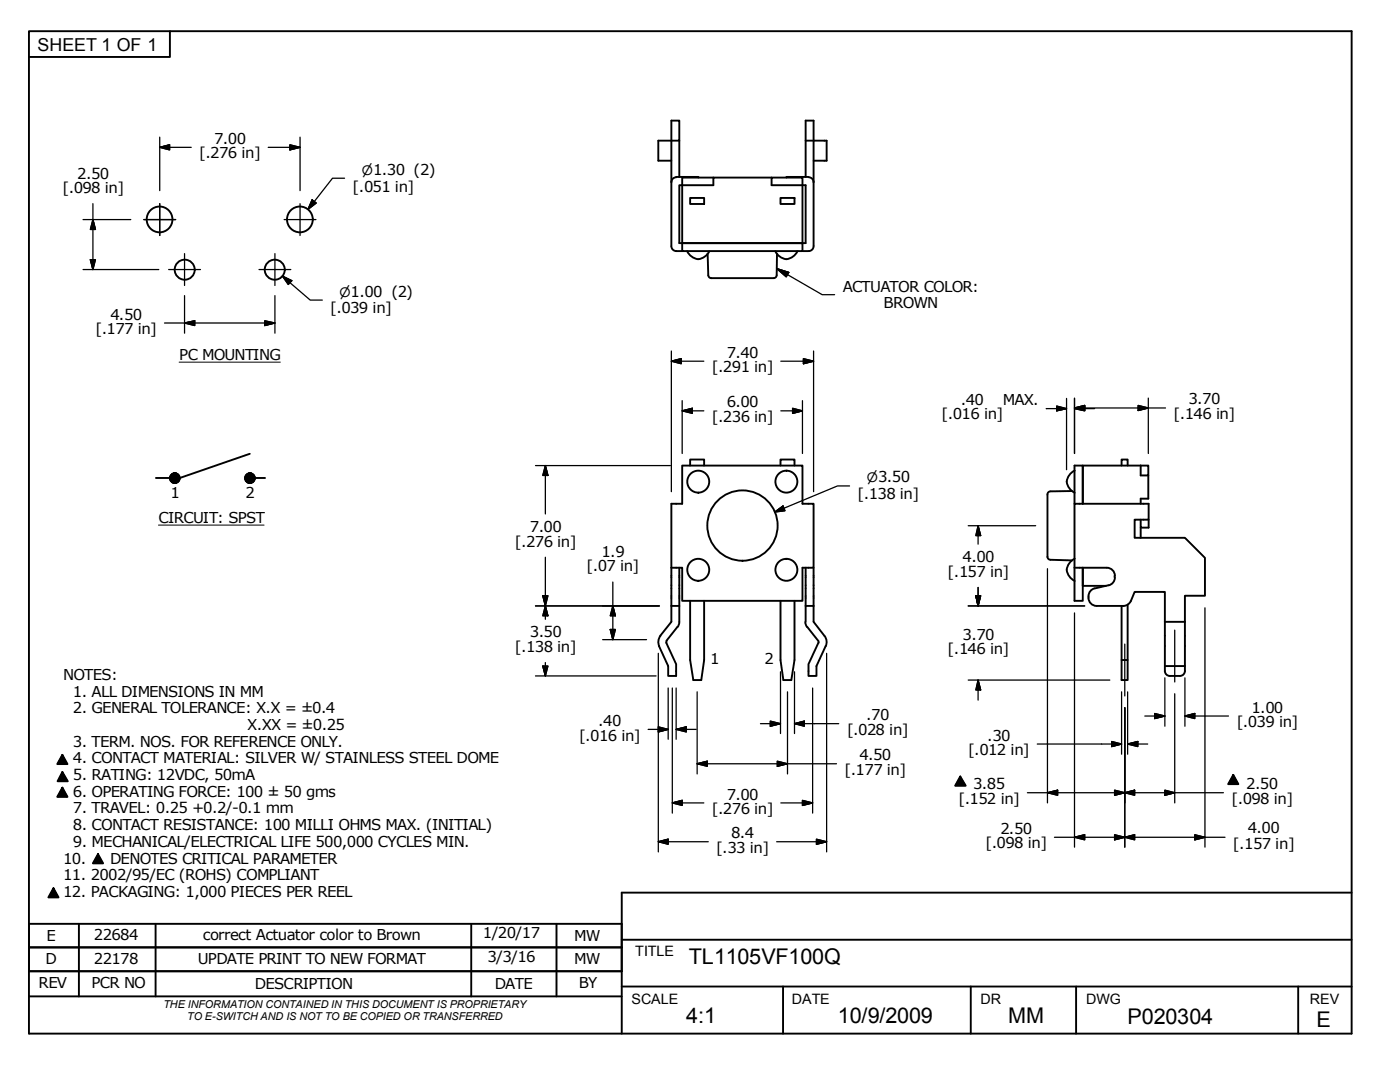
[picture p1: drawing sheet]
<svg xmlns="http://www.w3.org/2000/svg" width="279mm" height="216mm" viewBox="0 0 279 216" stroke-linecap="round" stroke-linejoin="round" font-family="sans-serif">
<!-- layer: Visible Edges(ANSI) -->
<g fill="none" stroke="#000" stroke-width=".38">
<path d="M134 32.1h-2.6v-4h4.2v-4h-1.6v25a.99 .99 0 0 0 1 1h1.1M134.9 35.3h4.5v.1M135 35.4a.98 .98 0 0 0-1 1M135.6 28.1v7.2M137.7 39.5h2.8v1.2h-2.8zM142.4 35.4h-6.3v1.6h-.5v11.5h.5M154 35.4h-11.6v1.6h-6.3v11.5h24v-13.1h-6.1v1.6h6.8v11.5h-.7M155.8 39.5h2.8v1.2h-2.8zM160.8 35.3v-11.2h1.6v25a.98 .98 0 0 1-1 1M160.8 28.1h4.2v4h-2.6M161.4 35.3h-4.4v.1M161.4 35.4a.98 .98 0 0 1 1 1"/>
<path d="M136.1 48.5h24v1.6h-24zM137.1 50.1a2.34 2.34 0 0 0 2.3 1.6 2.34 2.34 0 0 0 2.2-1.6M141.2 50.6l.2 4.3a.6 .6 0 0 0 .6 .6h12.4M154.7 50.1a2.89 2.89 0 0 0 2.2 1.6M155.1 50.6l-.1 4.3a.6 .6 0 0 1-.6 .6M159.2 50.1a2.89 2.89 0 0 1-2.2 1.6M160.1 50.1h1.3M137.7 92.9v-1.2h2.8v1.2M155.8 92.9v-1.2h2.8v1.2M209 98.7v12.4a.6 .6 0 0 0 .6 .6M209.6 98a.6 .6 0 0 0-.6 .6M212.9 96.1a2.89 2.89 0 0 0 1.6 2.2"/>
<path d="M213.9 98h-4.2M214.5 93.9a2.89 2.89 0 0 0-1.6 2.2M223.8 92.9v-1.2h1.2v1.2M227.6 92.9h1.6v2h-1.6zM227.6 92.9h-11.5v7.6v-7.6h-1.7v7.6M229.2 94.9v4.6h-1.6v1M134 113.3h2.1v6.6h24v-6.6h2.3v-12.8h-2.3v-7.6h-24v7.6h-2.1v23.6l-2.2 2.8M135.6 113.3v7.6h-1.6M137.7 119.9v11.8l.7 4h1.6l.5-4v-11.8M155.8 119.9v11.8l.5 4h1.6l.7-4v-11.8M160.8 113.3v10.8M162.4 113.3v10.8l2.1 2.8a1.93 1.93 0 0 1 .3 2l-1.9 4v2h-1.5v-2.4l1.9-4.2"/>
<path d="M209.7 111.7l4.2 .1M214.4 113.3v-12.8h14.8v3.2h-2.8v3.6h10.1l4 4v7.6h-4v5.2M214.4 113.3v6.6h1.7v-6.6v3.6h4.6M214.4 113.3h6.5a1.62 1.62 0 0 1 1.6 1.6M214.5 111.5a2.34 2.34 0 0 0-1.6 2.2 2.34 2.34 0 0 0 1.6 2.2M222.4 114.9v.3M222.5 115.2a1.62 1.62 0 0 1-1.3 1.6l-2.7 .6a1.79 1.79 0 0 0-1.3 1.9 1.79 1.79 0 0 0 1.7 1.6M227.6 103.7v1.6h1.6v-1.6M227.6 105.3v2M131.8 126.9a2 2 0 0 0-.2 2M133 128.3l1.9 4.2v2.4h-1.6v-2l-1.8-4M133.1 127.9l-.1 .4"/>
<path d="M135.2 125.1l-2.2 2.7M135.6 120.9v3.2M135.6 124.1l-.4 1M160.7 124.1l.4 1M160.8 120.9h1.6M161.1 125.1l2.2 2.7M163.3 127.9v.4M218.9 120.9h5.3M223.8 131.7h1.2v4h-1.2zM223.8 120.9v10.8M224.2 120.9a1.62 1.62 0 0 0 1.5-1l.7-1.8h6.1v6M225 120.6v11.1"/>
<path d="M232.5 124.1h4M232.5 124.1v8.8M233.5 134.9a.99 .99 0 0 1-1-1v-1h4v1a.99 .99 0 0 1-1 1M233.5 134.9h2M236.5 124.1v8.8"/>
<circle cx="139.4" cy="96.1" r="2.19"/>
<circle cx="156.9" cy="96.1" r="2.19"/>
<circle cx="139.4" cy="113.7" r="2.19"/>
<circle cx="148.2" cy="104.9" r="7"/>
<circle cx="156.9" cy="113.7" r="2.19"/>
</g>
<!-- layer: Hatch -->
<g fill="#000" stroke="#000" stroke-width=".2">
<path d="M33.9 95.2l2 .1h-2zM33.9 95.2h2v.1zM33.9 95.1l2 .1zM34 95l1.8 .1h-1.9zM34 95h1.8v.1zM34 95h1.8zM34 94.9l1.8 .1zM34.1 94.8l1.7 .1h-1.8zM34.1 94.8h1.6l.1 .1zM34.2 94.7l1.5 .1zM34.2 94.7h1.4zM34.3 94.6l1.3 .1z"/>
<path d="M34.4 94.6h1.1zM34.4 94.6h1zM34.5 94.5l.9 .1zM34.5 94.5h.8zM34.5 94.4l.8 .1zM34.5 94.4h.7zM34.7 94.4h.5zM34.7 94.4h.4zM34.8 94.4h.3zM34.8 94.4h.2zM34.7 96.4h.3zM34.8 96.4h.2z"/>
<path d="M34.5 96.3l.6 .1zM34.7 96.4h.4zM34.5 96.3h.7zM34.4 96.3h.9zM34.5 96.3h.8zM34.3 96.2l1.1 .1zM34.4 96.3h1zM34.2 96.1l1.3 .1zM34.3 96.2h1.2zM34.2 96.1h1.4zM34.1 96l1.5 .1zM34 95.9l1.7 .1h-1.6z"/>
<path d="M34.1 96h1.6zM34 95.8l1.8 .1zM34 95.9h1.8l-.1 .1zM33.9 95.6l1.9 .1zM33.9 95.7h1.9v.1zM33.9 95.7l1.9 .1h-1.8zM34 95.8h1.8zM33.9 95.3l2 .1zM33.9 95.4h2v.1zM33.9 95.4l2 .1h-2zM33.9 95.5h2v.1zM33.9 95.5l2 .1h-2z"/>
<path d="M33.9 95.6h2zM48.9 95.2l2 .1h-2zM48.9 95.2h2v.1zM49 95.1l1.9 .1zM49 95l1.9 .1h-1.9zM49 95h1.8l.1 .1zM49 95h1.8zM49 94.9l1.8 .1zM49.1 94.8l1.6 .1h-1.7zM49.1 94.8h1.6v.1zM49.1 94.8h1.6zM49.1 94.7l1.6 .1z"/>
<path d="M49.2 94.7h1.4zM49.3 94.6l1.2 .1zM49.3 94.6h1.2zM49.4 94.6h1.1zM49.4 94.6h1zM49.5 94.5l.9 .1zM49.5 94.5h.8zM49.6 94.4l.7 .1zM49.6 94.4h.6zM49.7 94.4h.5zM49.7 94.4h.4zM49.8 94.4h.3z"/>
<path d="M49.8 94.4h.2zM49.7 96.4h.3zM49.8 96.4h.2zM49.6 96.3l.5 .1zM49.7 96.4h.4zM49.5 96.3h.7zM49.6 96.3h.6zM49.4 96.3h.9zM49.5 96.3h.8zM49.3 96.2l1.1 .1zM49.4 96.3h1zM49.2 96.1l1.3 .1z"/>
<path d="M49.3 96.2h1.2zM49.1 96.1h1.4zM49.2 96.1h1.3zM49.1 96l1.5 .1zM49.1 96.1h1.5zM49 95.9l1.7 .1h-1.6zM49.1 96h1.6zM49 95.8l1.7 .1zM49 95.9h1.7v.1zM49 95.7l1.8 .1h-1.8zM49 95.8h1.8zM48.9 95.3l2 .1z"/>
<path d="M48.9 95.4h2v.1zM48.9 95.4l2 .1h-2zM48.9 95.5h2v.1zM48.9 95.5l2 .1h-2zM48.9 95.6l2 .1zM49 95.7h1.9l-.1 .1zM12.4 150.6l1.1 1.9h-2.1zM12.4 157.2l1.1 1.8h-2.1zM12.4 154.1l1.1 1.8h-2zM191.6 154.9l1.1 1.9h-2.1zM246.1 154.6l1 1.9h-2zM10.7 177.2l1 1.9h-2z"/>
<path d="M19.6 170.4l1 1.9h-2.1z"/>
</g>
<!-- layer: Sketch Geometry(ANSI) -->
<g fill="none" stroke="#000" stroke-width=".38">
<path d="M5.8 6.2h263.9v200h-263.9zM33.9 6.2v5.2h-28.1M31.1 95.4h2.8M49.8 90.6l-13.9 4.8M50.9 95.4h2M12.4 150.6l1.1 1.9h-2.1zM12.4 154.1l1.1 1.8h-2zM12.4 157.2l1.1 1.8h-2.1zM191.6 154.9l1.1 1.9h-2.1zM246.1 154.6l1 1.9h-2zM10.7 177.2l1 1.9h-2zM19.6 170.4l1 1.9h-2.1z"/>
<path d="M269.7 178.1h-145.6v28.1M5.8 198.8h118.3M15.7 184.3v14.5M31.1 184.3v14.5M94 184.3v14.5M111.1 184.3v14.5M124.1 184.3h-118.3v4.7h118.3h-118.3v4.8h118.3h-118.3M124.1 187.5h145.6M124.1 196.8h145.6M156.3 196.8v9.4M193.7 196.8v9.4M214.8 196.8v9.4"/>
<path d="M259.1 196.8v9.4"/>
<circle cx="31.8" cy="43.8" r="2.57"/>
<circle cx="36.9" cy="53.8" r="2"/>
<circle cx="54.8" cy="53.8" r="2"/>
<circle cx="59.8" cy="43.8" r="2.57"/>
<circle cx="34.9" cy="95.4" r=".98"/>
<circle cx="49.9" cy="95.4" r=".98"/>
</g>
<!-- layer: Symbols(ANSI) -->
<path d="M35.8 72.3h20.1M31.6 104.8h21.1" fill="none" stroke="#000" stroke-width=".2"/>
<!-- layer: Centerline(ANSI) -->
<path d="M224.5 128.5v10.4M234.4 125.7v10.4" fill="none" stroke="#000" stroke-width=".25"/>
<!-- layer: Dimensions(ANSI) -->
<g fill="none" stroke="#000" stroke-width=".25">
<path d="M31.9 29.4l1.9-.5v1zM31.9 29.4h6.3M31.9 27.4v10.6M53.5 29.4h6.4M57.8 28.9l2.1 .5-2.1 .5zM59.9 27.4v10.6M62.3 39.9l.8 .6-1.6 1.3zM68.8 35.6h-2.4l-4.9 6.2M16.6 43.8h9.5M16.6 53.8h15.1M18 51.8h1l-.5 2zM18.5 43.8l.5 2h-1z"/>
<path d="M18.5 40.6v13.2M36.8 59v7.5M54.9 59v7.5M56.4 55.1l1.8 .9-.7 .8zM56.4 55.1l5.5 4.8h2.4M32.8 64.5h22.1M36.8 64.5l2.1-.5v1zM52.8 64l2.1 .5-2.1 .5zM134 72.1l2-.5v1zM134 72.1h6.5M134 70v28.1M136.1 79.9v10.6"/>
<path d="M155.8 72.1h6.6M160.1 79.9v10.6M160.3 71.6l2.1 .5-2.1 .5zM162.4 70v28.1M212.9 79.5v14.2M214.4 79.4v11.1M229.2 79.4v11.1M106.9 92.9h26.9M108.8 92.9l.5 2h-1zM108.8 92.9v9.7M136.1 82l2.1-.5v1zM136.1 82h4.4"/>
<path d="M155.8 82h4.3M158.2 81.5l1.9 .5-1.9 .5zM169.5 97h-2.4l-12.5 5.2M208.8 81.5h4.1M210.9 81l2 .5-2 .5zM214.4 81.5l2.1-.5v1zM214.4 81.4l2.1-.5v1zM214.4 81.5h4M214.4 81.4h18.2M227.1 80.9l2.1 .5-2.1 .5zM108.3 118.9h1l-.5 2zM108.8 111.2v12.4"/>
<path d="M122.3 116.1v11.5M154.6 102.2l1.7-1.2 .4 .9zM193.2 104.9h13.5M194.8 118.9h.9l-.5 2zM195.2 104.9l.5 2h-.9zM195.2 104.9v3.7M195.2 117.2v3.7M209 113.5v46.7M106.9 120.9h24.7M106.9 134.9h24M108.3 132.9h1l-.5 2zM108.8 120.9l.5 2h-1z"/>
<path d="M108.8 132.2v2.7M120.3 127.6h8.7M121.8 125.6h1l-.5 2zM122.3 120.9l.5 2h-1zM131.4 130.4v39.6M133.3 137.3v10.2M134.2 137.3v24.9M134.9 137.3v10.2M139.1 138v16.4M155.8 134v12.4M157.2 138v16.4M158.6 134v12.4"/>
<path d="M162.2 137.3v24.9M165 130.4v39.6M193.2 120.9h23.3M193.2 135.7h28.3M195.2 135.7l.5 2h-.9zM195.2 135.7v4M214.4 122.3v46.7M223.8 138v12.5M225 138v12.5M232.5 135.3v9.6M234.4 138.4v21.8M236.5 135.3v9.6"/>
<path d="M240.5 121.3v47.7M129.3 145.5h4M131.4 145l1.9 .5-1.9 .5zM134.9 145.5l2.1-.5v1zM134.9 145.5h4M139.1 152.4l2.1-.5v1zM139.1 152.4h27.8M151.8 144.4h4M153.7 143.9l2.1 .5-2.1 .5zM155.1 151.9l2.1 .5-2.1 .5zM158.6 144.4l1.9-.5v1zM158.6 144.4h8.8"/>
<path d="M160.1 159.7l2.1 .5-2.1 .5zM205 158.2h39.2M207 148.5h16.8M209 158.2l2.1-.5v1zM221.9 148l1.9 .5-1.9 .5zM222.4 157.7l2.1 .5-2.1 .5zM224.5 158.2l1.9-.5v1zM224.5 141.2v27.8M225 148.5l2.1-.5v1zM225 148.5h4M228.5 142.9h4M230.4 142.4l2.1 .5-2.1 .5z"/>
<path d="M232.5 157.7l1.9 .5-1.9 .5zM236.5 142.9l1.9-.5v1zM236.5 142.9h8.7M131.4 168l1.9-.6v1.1zM131.4 168h10M134.2 160.2l1.9-.5v1zM134.2 160.2h6.3M155 168h10M155.8 160.2h6.4M162.9 167.4l2.1 .6-2.1 .5zM210.4 167.1h34.1M214.4 167.1l2.1-.5v1z"/>
<path d="M222.4 166.6l2.1 .5-2.1 .5zM224.5 167.1l1.9-.5v1zM238.4 166.6l2.1 .5-2.1 .5z"/>
</g>
<g fill="#000" stroke="#000" stroke-width=".25">
<path d="M31.9 29.4l1.9-.5zM31.9 29.4l1.9-.5v1zM57.8 29.9l2.1-.5zM57.8 28.9l2.1 .5-2.1 .5zM62.3 39.9l-.8 1.9zM62.3 39.9l.8 .6-1.6 1.3zM18 51.8l.5 2zM18 51.8h1l-.5 2zM18.5 43.8l.5 2zM18.5 43.8l.5 2h-1zM56.4 55.1l1.8 .9zM56.4 55.1l1.8 .9-.7 .8z"/>
<path d="M36.8 64.5l2.1-.5zM36.8 64.5l2.1-.5v1zM52.8 65l2.1-.5zM52.8 64l2.1 .5-2.1 .5zM134 72.1l2-.5zM134 72.1l2-.5v1zM160.3 72.6l2.1-.5zM160.3 71.6l2.1 .5-2.1 .5zM108.8 92.9l.5 2zM108.8 92.9l.5 2h-1zM136.1 82l2.1-.5zM136.1 82l2.1-.5v1z"/>
<path d="M158.2 82.5l1.9-.5zM158.2 81.5l1.9 .5-1.9 .5zM210.9 82l2-.5zM210.9 81l2 .5-2 .5zM214.4 81.5l2.1-.5zM214.4 81.5l2.1-.5v1zM214.4 81.4l2.1-.5zM214.4 81.4l2.1-.5v1zM227.1 81.9l2.1-.5zM227.1 80.9l2.1 .5-2.1 .5zM108.3 118.9l.5 2zM108.3 118.9h1l-.5 2z"/>
<path d="M154.6 102.2l1.7-1.2zM154.6 102.2l1.7-1.2 .4 .9zM194.8 118.9l.4 2zM194.8 118.9h.9l-.5 2zM195.2 104.9l.5 2zM195.2 104.9l.5 2h-.9zM108.3 132.9l.5 2zM108.3 132.9h1l-.5 2zM108.8 120.9l.5 2zM108.8 120.9l.5 2h-1zM121.8 125.6l.5 2zM121.8 125.6h1l-.5 2z"/>
<path d="M122.3 120.9l.5 2zM122.3 120.9l.5 2h-1zM195.2 135.7l.5 2zM195.2 135.7l.5 2h-.9zM131.4 146l1.9-.5zM131.4 145l1.9 .5-1.9 .5zM134.2 160.2l1.9-.5zM134.2 160.2l1.9-.5v1zM134.9 145.5l2.1-.5zM134.9 145.5l2.1-.5v1zM139.1 152.4l2.1-.5zM139.1 152.4l2.1-.5v1z"/>
<path d="M153.7 144.9l2.1-.5zM153.7 143.9l2.1 .5-2.1 .5zM155.1 152.9l2.1-.5zM155.1 151.9l2.1 .5-2.1 .5zM158.6 144.4l1.9-.5zM158.6 144.4l1.9-.5v1zM209 158.2l2.1-.5zM209 158.2l2.1-.5v1zM221.9 149l1.9-.5zM221.9 148l1.9 .5-1.9 .5zM222.4 158.7l2.1-.5zM222.4 157.7l2.1 .5-2.1 .5z"/>
<path d="M224.5 158.2l1.9-.5zM224.5 158.2l1.9-.5v1zM225 148.5l2.1-.5zM225 148.5l2.1-.5v1zM230.4 143.4l2.1-.5zM230.4 142.4l2.1 .5-2.1 .5zM232.5 158.7l1.9-.5zM232.5 157.7l1.9 .5-1.9 .5zM236.5 142.9l1.9-.5zM236.5 142.9l1.9-.5v1zM131.4 168l1.9-.6zM131.4 168l1.9-.6v1.1z"/>
<path d="M160.1 160.7l2.1-.5zM160.1 159.7l2.1 .5-2.1 .5zM162.9 168.5l2.1-.5zM162.9 167.4l2.1 .6-2.1 .5zM214.4 167.1l2.1-.5zM214.4 167.1l2.1-.5v1zM222.4 167.6l2.1-.5zM222.4 166.6l2.1 .5-2.1 .5zM224.5 167.1l1.9-.5zM224.5 167.1l1.9-.5v1zM238.4 167.6l2.1-.5zM238.4 166.6l2.1 .5-2.1 .5z"/>
</g>
<!-- layer: Center Mark(ANSI) -->
<path d="M28.7 43.8h6.4M31.9 40.6v6.4M33.7 53.8h6.3M36.8 50.6v6.4M51.7 53.8h6.3M54.9 50.6v6.4M56.7 43.8h6.4M59.9 40.6v6.4" fill="none" stroke="#000" stroke-width=".25"/>
<!-- layer: Symbols(ANSI) -->
<path d="M155 53.6l2.4 .8-.5 .8zM155 53.6l9.1 5.2h2.5" fill="none" stroke="#000" stroke-width=".25"/>
<path d="M155 53.6l2.4 .8zM155 53.6l2.4 .8-.5 .8z" fill="#000" stroke="#000" stroke-width=".25"/>
<g font-size="4.3">
<text x="137.5" y="192.3">TL1105VF100Q</text>
<text x="137" y="204.2">4:1</text>
<text x="167.2" y="204.2">10/9/2009</text>
<text x="201.2" y="204.2">MM</text>
<text x="225" y="204.3">P020304</text>
<text x="262.8" y="204.9">E</text>
</g>
<text font-size="3.6" x="7.5" y="10.2">SHEET 1 OF 1</text>
<g font-size="3">
<text x="42.7" y="28.7">7.00</text>
<text x="15.4" y="35.6">2.50</text>
<text x="39.8" y="31.6">[.276 in]</text>
<text x="74.5" y="34.9">1.30 (2)</text>
<text x="12.4" y="38.5">[.098 in]</text>
<text x="70.4" y="38.2">[.051 in]</text>
<text x="70" y="59.2">1.00 (2)</text>
<text x="168.2" y="58.2">ACTUATOR COLOR:</text>
<text x="22" y="63.8">4.50</text>
<text x="65.9" y="62.5">[.039 in]</text>
<text x="176.3" y="61.5">BROWN</text>
<text x="19" y="66.7">[.177 in]</text>
<text x="35.8" y="71.8">PC MOUNTING</text>
<text x="145" y="71.4">7.40</text>
<text x="142" y="74.3">[.291 in]</text>
<text x="145" y="81.3">6.00</text>
<text x="187.9" y="83.7">[.016 in]</text>
<text x="191.8" y="80.8">.40</text>
<text x="200.2" y="80.8">MAX.</text>
<text x="234.2" y="83.6">[.146 in]</text>
<text x="237.2" y="80.7">3.70</text>
<text x="142" y="84.1">[.236 in]</text>
<text x="34" y="99.4">1</text>
<text x="49" y="99.4">2</text>
<text x="171.1" y="99.6">[.138 in]</text>
<text x="175.3" y="96.3">3.50</text>
<text x="31.6" y="104.3">CIRCUIT: SPST</text>
<text x="105.7" y="106.2">7.00</text>
<text x="102.7" y="109.1">[.276 in]</text>
<text x="117" y="114">[.07 in]</text>
<text x="120" y="111.1">1.9</text>
<text x="192.1" y="112.2">4.00</text>
<text x="189.1" y="115.1">[.157 in]</text>
<text x="102.7" y="130.1">[.138 in]</text>
<text x="105.7" y="127.2">3.50</text>
<text x="189.1" y="130.5">[.146 in]</text>
<text x="192.1" y="127.6">3.70</text>
<text x="12.6" y="135.7">NOTES:</text>
<text x="141.7" y="132.5">1</text>
<text x="152.6" y="132.5">2</text>
<text x="14.5" y="139">1. ALL DIMENSIONS IN MM</text>
<text x="14.5" y="142.4">2. GENERAL TOLERANCE: X.X = ±0.4</text>
<text x="172.8" y="143.7">.70</text>
<text x="249.7" y="142.2">1.00</text>
<text x="14.5" y="149">3. TERM. NOS. FOR REFERENCE ONLY.</text>
<text x="49.3" y="145.7">X.XX = ±0.25</text>
<text x="115.6" y="147.8">[.016 in]</text>
<text x="119.4" y="144.8">.40</text>
<text x="169" y="146.6">[.028 in]</text>
<text x="197" y="147.8">.30</text>
<text x="246.8" y="145.1">[.039 in]</text>
<text x="14.5" y="152.3">4. CONTACT MATERIAL: SILVER W/ STAINLESS STEEL DOME</text>
<text x="14.5" y="155.7">5. RATING: 12VDC, 50mA</text>
<text x="168.5" y="154.6">[.177 in]</text>
<text x="171.5" y="151.7">4.50</text>
<text x="193.2" y="150.7">[.012 in]</text>
<text x="14.5" y="159">6. OPERATING FORCE: 100 ± 50 gms</text>
<text x="145" y="159.6">7.00</text>
<text x="191.3" y="160.4">[.152 in]</text>
<text x="194.2" y="157.5">3.85</text>
<text x="245.7" y="160.4">[.098 in]</text>
<text x="248.7" y="157.5">2.50</text>
<text x="14.5" y="162.3">7. TRAVEL: 0.25 +0.2/-0.1 mm</text>
<text x="14.5" y="165.7">8. CONTACT RESISTANCE: 100 MILLI OHMS MAX. (INITIAL)</text>
<text x="142" y="162.4">[.276 in]</text>
<text x="145.9" y="167.2">8.4</text>
<text x="199.6" y="166.4">2.50</text>
<text x="249" y="166.2">4.00</text>
<text x="12.6" y="172.3">10.</text>
<text x="14.5" y="169">9. MECHANICAL/ELECTRICAL LIFE 500,000 CYCLES MIN.</text>
<text x="22" y="172.3">DENOTES CRITICAL PARAMETER</text>
<text x="142.9" y="170.2">[.33 in]</text>
<text x="196.7" y="169.2">[.098 in]</text>
<text x="246.1" y="169.4">[.157 in]</text>
<text x="12.6" y="175.6">11. 2002/95/EC (ROHS) COMPLIANT</text>
<text x="12.6" y="179">12. PACKAGING: 1,000 PIECES PER REEL</text>
<text x="9.3" y="187.7">E</text>
<text x="18.7" y="187.6">22684</text>
<text x="40.5" y="187.6">correct Actuator color to Brown</text>
<text x="96.4" y="187.3">1/20/17</text>
<text x="114.6" y="187.7">MW</text>
<text x="7.7" y="197.2">REV</text>
<text x="9.1" y="192.4">D</text>
<text x="18.3" y="197.2">PCR NO</text>
<text x="18.7" y="192.4">22178</text>
<text x="39.5" y="192.4">UPDATE PRINT TO NEW FORMAT</text>
<text x="50.9" y="197.4">DESCRIPTION</text>
<text x="97.3" y="192">3/3/16</text>
<text x="98.7" y="197.4">DATE</text>
<text x="114.6" y="192.4">MW</text>
<text x="115.5" y="197.2">BY</text>
</g>
<g font-size="2.9">
<text x="126.7" y="190.7">TITLE</text>
<text x="126" y="200.3">SCALE</text>
<text x="158.1" y="200.3">DATE</text>
<text x="195.7" y="200.3">DR</text>
<text x="216.8" y="200.3">DWG</text>
<text x="261.4" y="200.3">REV</text>
</g>
<g font-size="2.6">
<text x="72.2" y="34.9">⌀</text>
<text x="67.8" y="59.2">⌀</text>
<text x="173" y="96.3">⌀</text>
</g>
<g font-size="2.2">
<text x="32.6" y="201.2">THE INFORMATION CONTAINED IN THIS DOCUMENT IS PROPRIETARY</text>
<text x="37.3" y="203.6">TO E-SWITCH AND IS NOT TO BE COPIED OR TRANSFERRED</text>
</g>
</svg>
